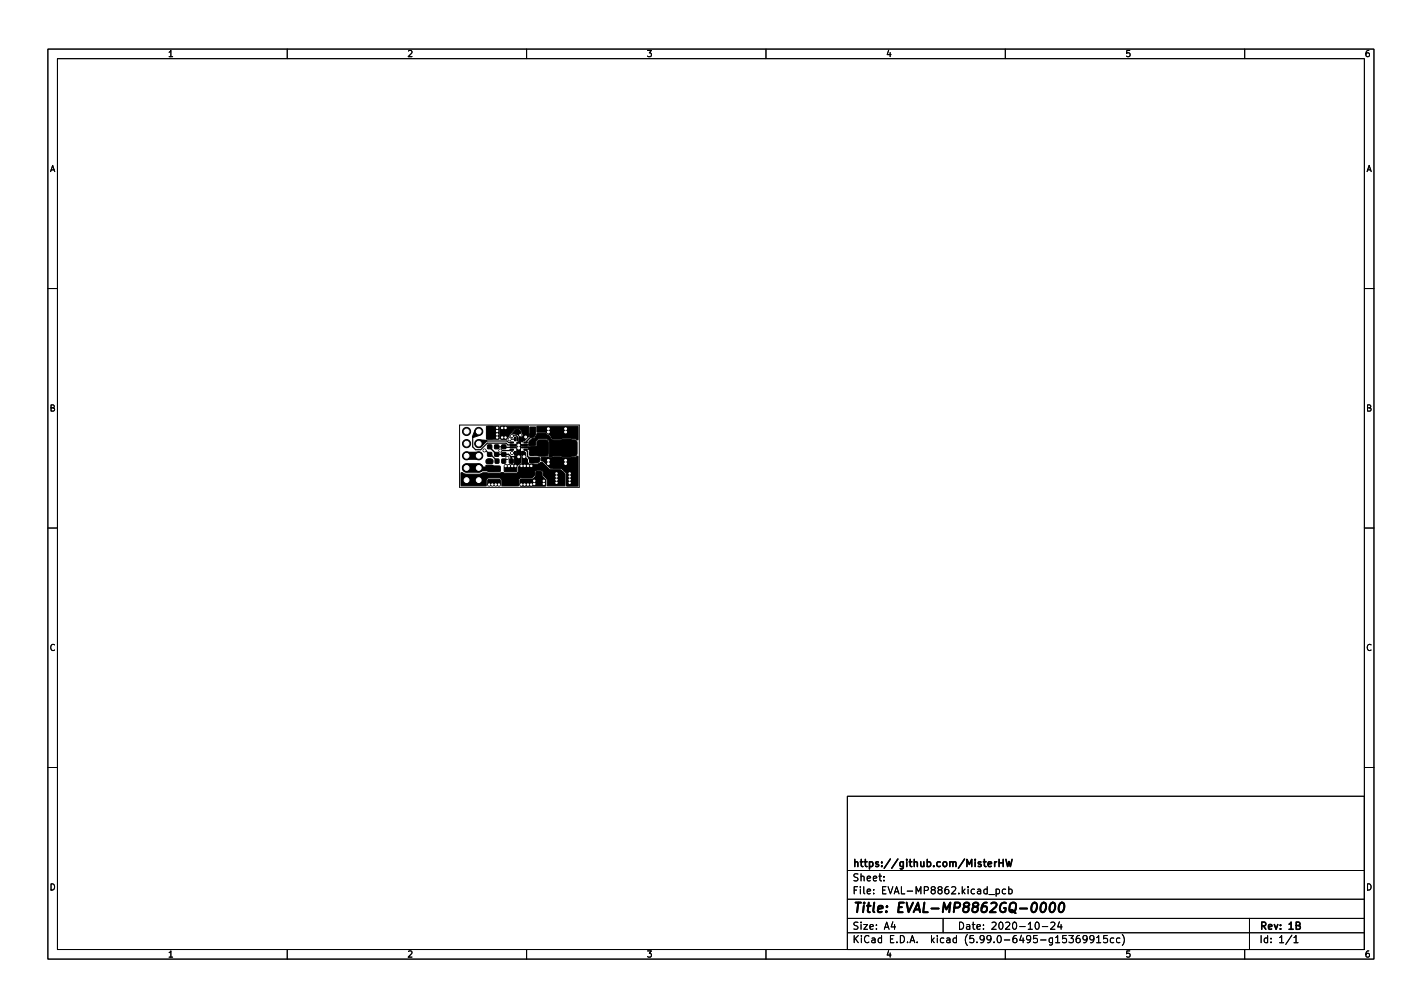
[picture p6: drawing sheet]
<svg xmlns="http://www.w3.org/2000/svg" width="297mm" height="210mm" viewBox="0 0 297 210" stroke-linecap="round" stroke-linejoin="round" font-family="sans-serif">
<g fill="none" stroke="#000" stroke-width=".21">
<path d="M10 10.2h277v190.1h-277zM12 12.2h273v186.1h-273zM60 10.2v2M110 10.2v2M160 10.2v2M210 10.2v2M260 10.2v2M10 60.2h2M285 60.2h2M96 88.7h25v13h-25zM10 110.2h2M285 110.2h2"/>
<path d="M10 160.2h2M177 166.3h108v32h-108zM285 160.2h2M60 198.3v2M110 198.3v2M160 198.3v2M177 194.8h108M177 191.8h108M177 187.8h108M177 181.8h108M184.6 183.8v.1M184.6 183v.1"/>
<path d="M186.5 192.5l-.4 1h1M186.9 193v1M197 191.8v3M206.6 186.8h1.1M208.1 185.7l.4-.1 .3 .3-.2 .7h-.5M208.1 185.6v1.5M210 198.3v2M210.1 185.7l-.5-.1-.2 .3 .1 .7h.6M210.7 185.7l.4-.1 .3 .3-.1 .7h-.6M210.7 185.1v1.5M216.4 192.7l.2-.2a.8 .8 0 0 1 .5 .8 .8 .8 0 0 1-.5 .7l-.2-.1-.2-.4zM217.7 193.5h1.2"/>
<path d="M219.5 192.7l.6-.2 .3 .5-1 1h1M221.3 192.5l-.4 1h1M221.6 193v1M223.3 195.3h.9l-.5 .6 .4 .1v.7l-.2 .1-.6-.1M225.5 195.3l-.4 .1a1.01 1.01 0 0 0 0 1.4l.5-.1v-.5l-.2-.3-.5 .1-.1 .2M227.1 196l-.3 .3h-.3l-.3-.3 .2-.6 .4-.1 .2 .2a.99 .99 0 0 1-.4 1.3h-.2M228.5 196l-.3 .3h-.3l-.3-.3 .2-.6 .4-.1 .2 .2a.99 .99 0 0 1-.3 1.3h-.3M229.1 195.8l.4-.5v1.5M229.1 196.8h.8M231.3 195.3h-.7l-.1 .7 .2-.1 .5 .1 .2 .2-.1 .5-.2 .1-.6-.1M232.6 195.9l-.4-.1-.3 .3 .2 .7h.5M233.9 195.9l-.4-.1-.3 .3 .2 .7h.5"/>
<path d="M234.4 195.1a1.72 1.72 0 0 1 0 2.3M260 198.3v2M261 191.8v6.5M269.9 195.3l-1.3 1.9M270.3 195.8l.4-.5v1.5M270.3 196.8h.8"/>
</g>
<g fill="none" stroke="#000" stroke-width=".3">
<path d="M102.3 93.3l1.5 1.6h2.4l.6 .5M105.2 96.3h.1M105.5 94.6l-.2 .3M106.8 95.4v.9M107 94.6h.5M108 90.2h.1M108.1 90.2l.5 .1v1.4M108.1 94.6l-.1 .7h-1.1l-.1 .2M108.6 94.6v1.2l-.5 .5M109.5 96.2l.2 .1M109.5 93.4h3.7l.2 .1-1.2 1.2h-1.1M109.9 94l.3 .3v1l.9 .9"/>
<path d="M111.1 92.4l-.4 .5h-1.2M111.1 90.8l-1.1 1.3v.2M113.1 93.4l.1 .1M207.8 179.9v1M208.2 179.9l-.4 .3M208.7 179.4v1.5M209.6 179.4v1.5M210.1 179.4l.4 1.5 .3-1 .3 1 .3-1.5M208.7 180.1h.9M270.8 193.2h.6l.2-.2-.1-.3-.7-.2v1.5h.5l.3-.1v-.4l-.3-.3"/>
</g>
<path d="M217.6 188.7l.5-.2a1.19 1.19 0 0 1-.4 2l-.3-.2a1.69 1.69 0 0 1 .2-1.6zM219.5 188.7l.5-.2a1.19 1.19 0 0 1-.4 2l-.3-.2a1.69 1.69 0 0 1 .2-1.6zM221.5 188.7l.5-.2a1.19 1.19 0 0 1-.5 2l-.2-.2a1.69 1.69 0 0 1 .2-1.6z" fill="none" stroke="#000" stroke-width=".4"/>
<g fill="#000" stroke="#000" stroke-width=".21">
<path d="M99.2 89.9h.8l.1 1-1.3 .4-.1-.2zM99.1 99.4h1.7v1.7h-1.7zM99.9 91.9h1.7l.1 .2-1.2 1.2h-.5l-.1-.1zM101.9 97.4l2.5-.1 .1 .2v.9l-.2 .1h-2.3l-.1-.2zM101.9 94.5h.8v.7h-.8zM101.9 92.9h.8v.8h-.8zM101.6 96l.2-.1 .8-.1a.51 .51 0 0 1 .4 .5 .51 .51 0 0 1-.4 .5h-.7a.52 .52 0 0 1-.3-.8zM101.9 95.9h.7v.8h-.7zM101.5 97.1h1.5v.8l-.4 .2h-.9l-.2-.4zM101.8 89.1l1-.1 .2 .2v2.2l-.1 .3h-.9l-.2-.2zM103.3 94.5h.9v.7h-.9zM103.3 92.9h.9v.8h-.9z"/>
<path d="M101.6 89.1l2.6-.1 .1 2.6-2.6 .1zM103.4 95.9h.8v.8h-.8zM104.8 92.9h.8v.8h-.8zM104.8 94.5h.8v.7h-.8zM104.8 95.9h.8v.8h-.8zM104.6 89.1l1-.1 .2 .2v2.2l-.1 .3h-.9l-.2-.2zM106.5 92.3h.7v.2h-.7zM106.5 92.8h1.2v.2h-1.2zM106.5 93.3h1.2v.2h-1.2zM106.5 93.8h.7v.2h-.7zM106.4 95.9h.8v.8h-.8zM107.5 91.3h.2v.7h-.2z"/>
<path d="M107.5 94.2h.2v.7h-.2zM105.4 97.4l2.4-.1 .2 .2-.1 .9-.2 .1h-2.2l-.2-.2zM108 91.3h.2v.7h-.2zM108 94.2h.2v.7h-.2zM107.1 90.3l.6-.6h.6l.5 .5-.1 1.2h-.2l-.5-.7-.8-.1zM108.5 91.3h.2v.7h-.2zM108.5 94.2h.2v.7h-.2zM107.7 89.8h.7v.8h-.7zM107.8 95.9h.7v.8h-.7zM108.4 91.5h.3v5.1l-.4 .4h-.7l-.2-.1v-1.6l.5-.3v-2.6l.5-.1zM108.7 97.3h2.4l.2 .2v.9l-.3 .1h-2.2l-.2-.2zM108.9 93.3h1.2v.2h-1.2z"/>
<path d="M108.9 92.8h1.2v.2h-1.2zM109 91.3h.2v.8h-.2zM109 94.2h.2v.7h-.2zM109 94.3h.5l.3 .2v1.1l.3 .4v2.4l-1.1-.1zM109.4 93.8h.7v.2h-.7zM109.4 92.3h.7v.2h-.7zM109.2 89.8h.8v.8h-.8zM109.4 95.9h.7v.8h-.7zM104.6 89.1l5.8-.1v2.2l-.8 .8-.5 .3-.2-.1 .1-.9a.57 .57 0 0 0 .1-.9l-.6-.8-.8-.1-1.2 1.2-.2 .4-.4 .6h-1.3zM110.7 94.3h.8v.7h-.8zM110.7 95.9h.8v.7h-.8zM110.7 92.1h.9v.7h-.9z"/>
<path d="M110.7 90.5h.9v.7h-.9zM110.7 89.2h1.2v1.4l-.7 .6h-.5zM110.5 95.5l1.9-.1a.43 .43 0 0 1 .4 .6l-.2 .4-.4 .2h-1.3l-.3-.3zM112 98.6l1.1-.1 .1 .8-1.2 .1zM112 98.6l.9-.1 .3 .2v2.2l-.2 .2h-.8l-.2-.1zM108.7 100.2l.3-.2h2.4l.6-.6h1.1l.9 .8v1.2l-.1 .1h-5.1l-.1-.2zM96.3 98.7h.2l.9 .3h2.7l.8-.3 3.4 .1 .8-.1 .5 .1h2.1l.5-.3 .1-1 .5-.5 .2 .1v1.3h1.1l.1-1.7 .5 .3h.7l.8-.1 .7-.3 .3-.1 1.6 1.6h2.3l.9 .8v2.5h-3.6l-.1-1.3-.8-.8-.2-1-.4-.1h-.8l-.4 .4a.84 .84 0 0 1-.5 1.1h-2.2l-.4 .1-.3 .4v1.1l-.1 .1h-3.3l-.1-1.1a.56 .56 0 0 0-.5-.5l-2.5 .1-.2 .3v1.1l-.1 .1h-5.1l-.1-.1zM110.2 93.4l3.7-.1v1.7l-3.2 .1v-1zM110.5 92.2l.6-.6 .7-.2 .5-.9h1.7l.6 .4 .5 .7 .4 .3 3.8-.1v3.5h-4.6l.1-2.9a.86 .86 0 0 0-.9-.8h-1.1l-.6 .2-.3 .4-.1 .8h-1.3zM112.3 92l.5-.2h1.1l.6 .3v2.5l-.3 .6h-1.4l-.6-.3-.1-2.5zM114.8 98.6l1-.1 .2 .2v2.2l-.2 .2h-.8l-.2-.1zM115.3 89.5l.4-.1h1.3l.4 .1 .1 .4v1.2l-.1 .4-.4 .1h-1.3l-.4-.1-.1-.4v-1.2z"/>
<path d="M115.3 95.6l.4-.1h1.3l.4 .1 .1 .4v1.2l-.1 .4-.4 .1h-1.3l-.4-.1-.1-.4v-1.2zM118.3 92l.5-.2h1.1l.6 .3v2.5l-.3 .6h-1.4l-.6-.3-.1-2.5zM113.1 95.5l1.3-.1 .4 .2h4.4l.9-.1 .6-.3v6.2l-2.3 .1-.1-2.5-.1-.3-1-.9-2.3-.1-1.5-1.4a.27 .27 0 0 1-.3 0 .27 .27 0 0 1 0-.3zM112.2 89h8.5v2.8l-1.5-.3-3.6 .1-.8-.9-.8-.4-1.8-.1zM101.9 100.2l2.5-.1 .1 .2v.9l-.2 .1h-2.3l-.1-.2zM105.4 100.2l2.4-.1 .2 .2-.1 .9-.2 .1h-2.2l-.2-.2zM108.7 100.1h2.4l.2 .2v.9l-.3 .1h-2.2l-.2-.2zM116.6 98.6l.9-.1 .2 .2 .1 2.2-.2 .2h-.8l-.3-.1zM119.4 98.6l.9-.1 .2 .2v2.2l-.1 .2h-.9l-.2-.1z"/>
<circle cx="97.5" cy="95.2" r=".85"/>
<circle cx="97.5" cy="97.7" r=".85"/>
<circle cx="97.5" cy="92.6" r=".85"/>
<circle cx="97.5" cy="90.1" r=".85"/>
<circle cx="100" cy="95.2" r=".85"/>
<circle cx="100" cy="97.7" r=".85"/>
<circle cx="100" cy="90.1" r=".85"/>
<circle cx="100" cy="92.6" r=".85"/>
<circle cx="101.2" cy="94" r=".3"/>
<circle cx="103.8" cy="90.7" r=".3"/>
<circle cx="103.8" cy="89.3" r=".3"/>
<circle cx="103.8" cy="91.4" r=".3"/>
<circle cx="103.8" cy="90" r=".3"/>
<circle cx="104.5" cy="94.1" r=".3"/>
<circle cx="104.9" cy="89.3" r=".3"/>
<circle cx="104.9" cy="91.3" r=".3"/>
<circle cx="105.6" cy="89.3" r=".3"/>
<circle cx="105.6" cy="91.3" r=".3"/>
<circle cx="105.6" cy="97.3" r=".3"/>
<circle cx="106" cy="95.6" r=".3"/>
<circle cx="106.3" cy="97.3" r=".3"/>
<circle cx="106.5" cy="91.7" r=".3"/>
<circle cx="106.9" cy="91" r=".3"/>
<circle cx="106.9" cy="94.6" r=".3"/>
<circle cx="107" cy="97.3" r=".3"/>
<circle cx="107.7" cy="97.3" r=".3"/>
<circle cx="108.4" cy="95.4" r=".35"/>
<circle cx="108.4" cy="93.5" r=".35"/>
<circle cx="108.4" cy="92.9" r=".35"/>
<circle cx="108.7" cy="90.8" r=".3"/>
<circle cx="108.9" cy="97.3" r=".3"/>
<circle cx="109.5" cy="95.3" r=".35"/>
<circle cx="109.6" cy="97.3" r=".3"/>
<circle cx="109.8" cy="91.2" r=".35"/>
<circle cx="110.3" cy="97.3" r=".3"/>
<circle cx="111" cy="97.3" r=".3"/>
<circle cx="114.5" cy="96.1" r=".4"/>
<circle cx="114.5" cy="89.5" r=".4"/>
<circle cx="114.5" cy="90.2" r=".4"/>
<circle cx="114.5" cy="96.8" r=".4"/>
<circle cx="116.2" cy="99.5" r=".3"/>
<circle cx="116.2" cy="98.8" r=".3"/>
<circle cx="118.1" cy="96.1" r=".4"/>
<circle cx="118.1" cy="89.5" r=".4"/>
<circle cx="118.2" cy="90.2" r=".4"/>
<circle cx="118.2" cy="96.8" r=".4"/>
<circle cx="119" cy="99.5" r=".3"/>
<circle cx="119" cy="98.8" r=".3"/>
<circle cx="97.5" cy="100.2" r=".85"/>
<circle cx="102.2" cy="101.2" r=".3"/>
<circle cx="102.8" cy="101.2" r=".3"/>
<circle cx="103.6" cy="101.2" r=".3"/>
<circle cx="104.2" cy="101.2" r=".3"/>
<circle cx="108.9" cy="101.2" r=".3"/>
<circle cx="109.6" cy="101.2" r=".3"/>
<circle cx="110.3" cy="101.2" r=".3"/>
<circle cx="111" cy="101.2" r=".3"/>
<circle cx="111.6" cy="100.4" r=".3"/>
<circle cx="111.6" cy="101" r=".3"/>
<circle cx="113.6" cy="100.4" r=".3"/>
<circle cx="113.6" cy="101" r=".3"/>
<circle cx="116.2" cy="100.1" r=".3"/>
<circle cx="116.2" cy="100.8" r=".3"/>
<circle cx="119" cy="100.1" r=".3"/>
<circle cx="119" cy="100.8" r=".3"/>
</g>
<path d="M103.8 90v.7M105.6 97.3h2.1" fill="none" stroke="#000" stroke-width=".6"/>
<path d="M100 90.1l-1.3 1.2v2l.6 .6h1.1l1.4-1.4h3.9l.4 .4h1M101.2 94h.3l.8 .9h.2l1.3 1.4M103.8 93.3l3.3 .1M105.2 94.9h.2M106 95.6l-.8 .7M106.5 91.7h1.1M106.5 91.7h.1M106.9 93.9l-.4 .2h-2M106.9 92.4h-.7l-.3-.3h-5.4l-.5 .5M106.9 91h.1M106.9 91h.9l.3 .2v.5" fill="none" stroke="#000" stroke-width=".25"/>
<path d="M108.1 96.3v.4l-1.2 1.2" fill="none" stroke="#000" stroke-width=".8"/>
<path d="M97.5 95.2h2.5" fill="none" stroke="#000" stroke-width="1.7"/>
<path d="M100 97.7l.2 .2h3" fill="none" stroke="#000" stroke-width="1"/>
<path d="M97.5 97.7h2.5M97.5 100.2h2.5" fill="none" stroke="#000" stroke-width="2"/>
<g fill="#fff" stroke="#fff" stroke-width=".21">
<circle cx="108.3" cy="92.9" r=".2"/>
<circle cx="103.6" cy="101.2" r=".15"/>
<circle cx="102.9" cy="101.2" r=".15"/>
<circle cx="102.2" cy="101.2" r=".15"/>
<circle cx="103.9" cy="89.3" r=".15"/>
<circle cx="118.1" cy="89.5" r=".2"/>
<circle cx="114.6" cy="96.8" r=".2"/>
<circle cx="114.6" cy="96.1" r=".2"/>
<circle cx="108.3" cy="95.4" r=".2"/>
<circle cx="113.6" cy="100.4" r=".15"/>
<circle cx="109.6" cy="101.2" r=".15"/>
<circle cx="119" cy="100.8" r=".15"/>
<circle cx="119" cy="98.8" r=".15"/>
<circle cx="114.6" cy="89.5" r=".2"/>
<circle cx="105.6" cy="97.3" r=".15"/>
<circle cx="118.1" cy="96.8" r=".2"/>
<circle cx="108.3" cy="93.5" r=".2"/>
<circle cx="104.2" cy="101.2" r=".15"/>
<circle cx="118.1" cy="90.2" r=".2"/>
<circle cx="110.3" cy="101.2" r=".15"/>
<circle cx="113.6" cy="101" r=".15"/>
<circle cx="107.7" cy="97.3" r=".15"/>
<circle cx="114.6" cy="90.2" r=".2"/>
<circle cx="103.9" cy="90" r=".15"/>
<circle cx="111.6" cy="100.4" r=".15"/>
<circle cx="103.9" cy="91.4" r=".15"/>
<circle cx="108.7" cy="90.8" r=".15"/>
<circle cx="111.6" cy="101" r=".15"/>
<circle cx="107" cy="97.3" r=".15"/>
<circle cx="118.1" cy="96.1" r=".2"/>
<circle cx="103.9" cy="90.7" r=".15"/>
<circle cx="106.3" cy="97.3" r=".15"/>
<circle cx="110.9" cy="101.2" r=".15"/>
<circle cx="119" cy="100.1" r=".15"/>
<circle cx="108.9" cy="101.2" r=".15"/>
<circle cx="119" cy="99.5" r=".15"/>
<circle cx="104.5" cy="94.1" r=".15"/>
<circle cx="104.9" cy="89.3" r=".15"/>
<circle cx="105.6" cy="89.3" r=".15"/>
<circle cx="105.6" cy="91.3" r=".15"/>
<circle cx="109.8" cy="91.2" r=".2"/>
<circle cx="104.9" cy="91.3" r=".15"/>
<circle cx="116.3" cy="98.8" r=".15"/>
<circle cx="110.3" cy="97.3" r=".15"/>
<circle cx="111" cy="97.3" r=".15"/>
<circle cx="109.5" cy="95.3" r=".2"/>
<circle cx="116.3" cy="100.1" r=".15"/>
<circle cx="116.3" cy="99.5" r=".15"/>
<circle cx="109.6" cy="97.3" r=".15"/>
<circle cx="116.3" cy="100.8" r=".15"/>
<circle cx="108.9" cy="97.3" r=".15"/>
<circle cx="106.9" cy="91" r=".15"/>
<circle cx="101.2" cy="94" r=".15"/>
<circle cx="106.5" cy="91.7" r=".15"/>
<circle cx="106" cy="95.6" r=".15"/>
<circle cx="106.9" cy="94.6" r=".15"/>
<circle cx="100" cy="100.2" r=".5"/>
<circle cx="97.5" cy="100.2" r=".5"/>
<circle cx="100" cy="97.7" r=".5"/>
<circle cx="97.5" cy="97.7" r=".5"/>
<circle cx="100" cy="95.2" r=".5"/>
<circle cx="97.5" cy="95.2" r=".5"/>
<circle cx="100" cy="92.6" r=".5"/>
<circle cx="97.5" cy="92.6" r=".5"/>
<circle cx="100" cy="90.1" r=".5"/>
<circle cx="97.5" cy="90.1" r=".5"/>
</g>
<text font-size="2.8" x="178" y="190.6">Title: EVAL-MP8862GQ-0000</text>
<g font-size="2.1">
<text x="178" y="184">Sheet:</text>
<text x="178" y="181">https://github.com/MisterHW</text>
<text x="178" y="186.7">File: EVAL-MP8862.kicad_pcb</text>
<text x="178" y="196.9">KiCad E.D.A. kicad (5.99.0-6495-g15369915cc)</text>
<text x="178" y="194.1">Size: A4</text>
<text x="200" y="194.1">Date: 2020-10-24</text>
<text x="263" y="194.1">Rev: 1B</text>
<text x="263" y="196.9">Id: 1/1</text>
</g>
<g font-size="1.8">
<text x="35" y="11.9">1</text>
<text x="85" y="11.9">2</text>
<text x="135" y="11.9">3</text>
<text x="185" y="11.9">4</text>
<text x="235" y="11.9">5</text>
<text x="285" y="11.9">6</text>
<text x="10.3" y="35.9">A</text>
<text x="285.3" y="35.9">A</text>
<text x="10.3" y="85.9">B</text>
<text x="285.3" y="85.9">B</text>
<text x="10.3" y="135.9">C</text>
<text x="285.3" y="135.9">C</text>
<text x="10.3" y="185.9">D</text>
<text x="285.3" y="185.9">D</text>
<text x="35" y="199.9">1</text>
<text x="85" y="199.9">2</text>
<text x="135" y="199.9">3</text>
<text x="185" y="199.9">4</text>
<text x="235" y="199.9">5</text>
<text x="285" y="199.9">6</text>
</g>
</svg>
